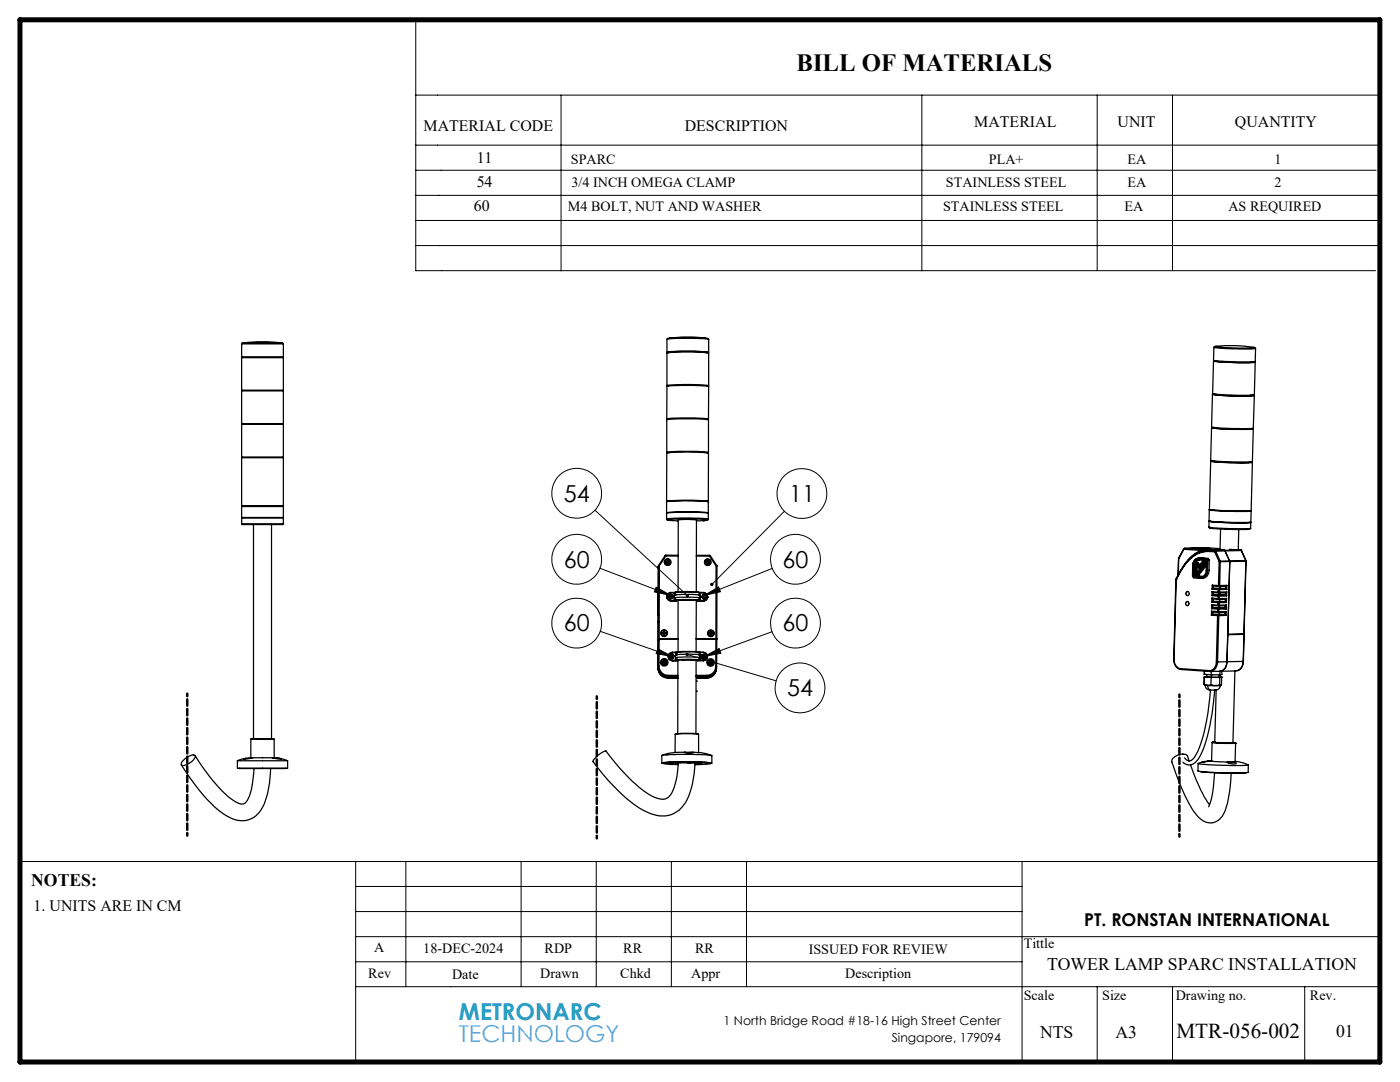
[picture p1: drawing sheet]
<svg xmlns="http://www.w3.org/2000/svg" width="279mm" height="216mm" viewBox="0 0 279 216" stroke-linecap="round" stroke-linejoin="round" font-family="sans-serif">
<g fill="none" stroke="#000" stroke-width=".2">
<path d="M83 19h192.4M83 4v50h191.5M112 19v35M184 19v35M219 19v35M234 19v35M83 34h191.6M83 39h192.1M83 29h192.4M83 44h192.1M83 49h192.1M118.7 101.8l18.5 17.1"/>
<path d="M119.7 113.4l14.2 5.4M131 117.2l2.9 1.6-3.3-.7zM140.5 118.8l2.9-1.7 .4 1zM154.1 113.4l-13.6 5.4M156.5 102l-14.4 14.6M119.8 126l14.4 5M131.3 129.5l2.9 1.5-3.2-.6zM137.2 130.6l17.7 5.3M140.6 131l2.9-1.6 .4 1zM154.1 126l-13.5 5M4 171.9h271.4M71 176.9h133"/>
<path d="M71 171.9v40M81 171.9v25M104 171.9v25M119 171.9v25M134 171.9v25M149 171.9v25M204 171.9v40M71 196.9h204.4M71 191.9h133M71 181.9h133M71 186.9h204.4M219 196.9v15"/>
<path d="M234 196.9v15M260.4 196.9v15"/>
<circle cx="115.1" cy="98.4" r="5"/>
<circle cx="160" cy="98.5" r="5"/>
<circle cx="115.1" cy="111.6" r="5"/>
<circle cx="158.8" cy="111.6" r="5"/>
<circle cx="115.1" cy="124.3" r="5"/>
<circle cx="158.8" cy="124.3" r="5"/>
<circle cx="159.7" cy="137.3" r="5"/>
</g>
<path d="M37.4 138.4v28.3M119.1 138.9v28.4M235.4 138.6v28.3" fill="none" stroke="#000" stroke-width=".5" stroke-dasharray="1.3 .6" stroke-dashoffset=".8"/>
<path d="M4 4h271.4v207.9h-271.4z" fill="none" stroke="#000" stroke-width="1"/>
<path d="M141.8 116.4l-.1 .4 .4-.2-.3 .2a.34 .34 0 0 0 .5 0 .34 .34 0 0 0 0-.5 .34 .34 0 0 0-.5 .1zM137 118.6a.34 .34 0 0 0-.1 .5 .34 .34 0 0 0 .5 0l-.2-.2 .3 .1a.33 .33 0 0 0-.1-.4 .33 .33 0 0 0-.4 0zM136.9 130.4l-.1 .1 .4 .1-.4-.1a.34 .34 0 0 0 .3 .5 .34 .34 0 0 0 .3-.5 .34 .34 0 0 0-.5-.1zM140.5 118.8l2.9-1.7 .4 1zM131 117.2l2.9 1.6-3.3-.7zM140.6 131l2.9-1.6 .4 1zM131.3 129.5l2.9 1.5-3.2-.6z" fill="#000"/>
<g fill="none" stroke="#000" stroke-width=".25">
<path d="M48.2 68.6h8.4M48.2 68.6v2.6h8.4v-2.6M48.2 78h8.4v6.5h-8.4zM48.2 71.4h8.4v6.5h-8.4zM48.4 68.4a32.6 32.6 0 0 1 8 0M48.4 68.4h8M48.4 68.4l-.2 .2M56.4 68.4l.2 .2M133.1 67.7l4.6-.2 2.6 .1 1.1 .1M133.1 67.7a4.9 4.9 0 0 1 2.8-.4l4.1 .1a1.54 1.54 0 0 1 1.4 .3M133.1 76.9v-6.5l1.7-.1 3.3-.1 3.3 .2v6.6M133.1 67.7v2.6"/>
<path d="M133.4 77l-.3-.1 5-.2 3.3 .2-.3 .1M133.4 70.4l-.3-.1 2.2-.2h3.8l2.3 .2-.3 .1M133.6 67.5a34.1 34.1 0 0 1 7.3 0M133.6 70.3h-.2l5.1-.2 2.6 .2-.2 .1M141.4 67.7v2.6M242 78.7l4.1 .3h4.2l-.4-.2M242 78.7l-.2 6.5 4.1 .3 4.2-.1 .2-6.4M242.2 72.1l5 .3 3.3-.1-.5-.1M242.2 72.1l-.2 6.5 5 .3 3.3-.1 .2-6.5M242.3 69.3l3.5 .3 4.8-.1M242.3 69.3l-.1 2.6 4.5 .3 3.8-.1 .1-2.6M242.3 69.3h.1"/>
<path d="M242.4 69.1h.1a26.5 26.5 0 0 1 7.9 .3l-3.3 .1-3.9-.2zM242.4 78.6l-.4 .1M242.4 69.1l-.1 .2M242.6 72l-.4 .1M242.7 78.7h-.2l3.1 .3h4.2l-.2-.2M242.9 72l-.2 .1 4 .3 3.3-.1-.3-.1M250.4 69.4l.2 .1M48.2 84.7h8.4v6.5h-8.4zM133.1 90.3v-6.5l2.1-.2h3.8l2.4 .2v6.5M133.1 83.6v-6.5l2.6-.2h2.9l2.8 .2v6.5M133.4 90.3l-.3-.1 3-.1a21.1 21.1 0 0 1 5.3 .2l-.3 .1M133.4 83.7l-.3-.1 2.6-.2h2.9l2.8 .2-.3 .1"/>
<path d="M241.6 92l3.6 .3h4.7l-.4-.2M241.6 92l-.2 9.6M241.8 85.4l4.5 .3 3.8-.1-.4-.1M241.8 85.4l-.2 6.5 4.6 .3 3.7-.1 .2-6.5M242.1 92h-.5M242.3 85.3l-.5 .1M242.3 92h-.4l3.7 .3h4l-.3-.1M242.6 85.3l-.3 .1 3.6 .3 3.7-.1-.2-.1M249.9 92.3l-.2 9.6-3.8 .1-4.5-.4M48.2 104.5l.1 .2h8.2l.1-.2M48.2 104.5v-1.1h8.4v1.1M48.2 101.1h8.4"/>
<path d="M48.2 101.1v2.2h8.4v-2.2M48.2 101h8.4M48.2 101v-9.7h8.4v9.7M48.2 104.5h8.4M48.2 101h.1M48.3 101h8.2M48.3 101l-.1 .1M48.4 103.3v.1M50.6 104.7v42.7M54.2 104.7v42.7M56.4 103.3v.1M56.5 101l.1 .1"/>
<path d="M56.6 101h-.1M131.3 118.9h.1M131.3 119.4l.1 .1M131.3 118.9v.5M131.3 119.4l.1-.1-.1 .8M131.4 113.3h.1M131.4 113.1v.1M131.4 118v.1M131.4 118.8l-.1 .1M131.4 112.9h.1M131.4 112.9l-.1 14.8M131.4 112.9v.2"/>
<path d="M132.9 112.1a.23 .23 0 0 0 .3 0 .23 .23 0 0 0 0-.3h.1a.22 .22 0 0 0 0 .3 .22 .22 0 0 0 .3 0v.2a.21 .21 0 0 0-.3 0 .21 .21 0 0 0 0 .3h-.1a.23 .23 0 0 0-.1-.3 .23 .23 0 0 0-.2 0zM133 103.6l.3 .2M133 102.4l2.6-.2 5.7 .2 .1 1.2-3.4-.2h-3.2l-1.8 .2zM133 100.1l4.1-.2 4.3 .3M133 100l2.2-.2h3.8l2.4 .2M133 100l.1-9.6 3.5-.2 3.6 .1 1.2 .2v9.5M133 100.1v2.2M133 100l.1 .1M133.1 119h.1M133.1 100.1l2.8-.2 5.4 .2M133.1 119.1a.85 .85 0 0 0 .8 .8M133.1 119.1h.1"/>
<path d="M133.1 100.1h-.1M133.1 119v.1M133.1 102.4l.6-.2 2.4-.1a20.9 20.9 0 0 1 5.3 .3h-.1M133.3 103.8h-.1l.6-.2 1.9-.1 3.8 .1 1.7 .2-.8 .1M133.3 103.8l2.1 .1M133.4 119.1h.1M133.4 119.1l.2 .2M133.4 119.1l.3 .4M133.5 118.9l.1 .4M133.5 118.9l-.1 .2M133.6 119.3l.3 .1M133.7 119h.1"/>
<path d="M133.7 119.5h.1M133.8 118.6l-.3 .3M133.8 118.6l.4 .2M133.8 118.6l-.2 .1-.1 .2M133.8 118.6h.3l.1 .2M133.9 119.9h1.1a13.7 13.7 0 0 1 4.2-.1v.1M133.9 119.9h.1M133.9 119.4l-.2 .1M134.1 119v.1M134.2 119.4l-.5 .1M134.2 119.4h-.3M134.2 119.4h.1"/>
<path d="M134.2 118.8l.1 .4M134.2 118.8l.1 .2M134.3 119.2l-.4 .2M134.3 119.2l-.1 .2M134.3 119v.2M134.3 119l-.1 .4M134.5 118.2h.3M134.5 119.8l.3 .1M134.5 119.3h.2M134.5 118.3h.2M134.5 118.8l-.1 .2 .1 .3M134.5 118.3h-.6a.76 .76 0 0 0-.8 .7 .76 .76 0 0 0 .8 .8h.6"/>
<path d="M134.5 118.2h-.6a.84 .84 0 0 0-.8 .9M134.5 118.2v.1M134.5 118.3v.5M134.5 119.3v.5M134.6 118.8l-.1 .2M134.7 118.7h.1M134.7 119.3l3.6-.1 1.3 .1M134.7 118.3l4.8-.1 .1 .5-1.3-.1-3.6 .1M134.7 119.8l1.4-.2 3.5 .2M134.7 119.8h.1M134.7 118.3h.1M134.7 119.8l.1 .1"/>
<path d="M134.7 119.8h-.2M134.7 118.7l-.2 .1M134.7 118.3v.4M134.7 119.3v.5M134.8 119.8v.1M134.8 119.8h.1M134.8 119.8l.8-.1 3.9 .1M135.3 118.1l.1-14.3 1.1-.2 2.5 .2v14.3M135.3 119.8v10.3M135.4 110.8h-2.6l-1.4 2.1M135.4 110.9h-2.5l-1.3 2v14.5M139 110.8h2.7l1.4 2.1v14.6"/>
<path d="M139 119.8l-.1 10.2M139 110.9l2.6 .1 1.3 1.9v14.6M139.2 119.8v.1M139.5 118.2l-1.1-.1a9.1 9.1 0 0 0-3.7 .2M139.5 119.8h.1M139.5 119.8v.1M139.6 118.7l.1 .1M139.6 119.8h.1M139.6 119.8h-.1M139.6 119.8l-.1 .1M139.6 119.3v.5M139.6 118.8l.2 .2"/>
<path d="M139.6 119.2h.1M139.6 119.2v.1M139.7 119.2v.1M139.7 118.2h-.2l.2 .1M139.7 118.2h.7a.85 .85 0 0 1 .8 .9 .85 .85 0 0 1-.8 .8h-1.2M139.7 119.8v.1h-.2M139.7 119.3h-.1M139.7 118.8l.1 .2-.1 .3M139.7 118.3h.7a.74 .74 0 0 1 .7 .8 .74 .74 0 0 1-.7 .7h-.7M139.7 118.8v.1M139.7 118.2v.1M139.7 118.3v.5"/>
<path d="M139.7 119.3v.5M139.8 119.1l-.1 .1M139.8 119l-.2 .2M139.8 119v.1M140.1 119.1l.1 .2M140.1 119.1l.3 .4M140.2 118.9v.4M140.2 118.9l-.1 .2M140.2 118.9v.1M140.2 119.3l.4 .2M140.2 119.3l.2 .2M140.4 103.9h-1.4"/>
<path d="M140.4 119.5h.1M140.4 119h-.1M140.5 118.6l-.3 .3M140.5 118.6l.4 .2M140.5 118.6l-.2 .1-.1 .2M140.6 119.5h-.2M140.8 119.1h.1M140.8 119.4h.1M140.8 119.4l-.4 .1M140.8 119.4l-.2 .1M140.9 118.8v.4M140.9 118.8l.1 .2"/>
<path d="M140.9 119.2l-.3 .3M140.9 119.2l-.1 .2M141 119l-.1 .2M141 119h.1M141 119l-.2 .4M141.1 111.8h.2a.21 .21 0 0 0 0 .3 .21 .21 0 0 0 .3 0v.2a.21 .21 0 0 0-.3 0 .21 .21 0 0 0 0 .3h-.2a.21 .21 0 0 0 .1-.3 .21 .21 0 0 0-.3 0v-.2a.21 .21 0 0 0 .2 0 .21 .21 0 0 0 0-.3zM141.2 119.2h.1M141.2 119.2a.86 .86 0 0 1-.8 .7M141.4 103.6a.89 .89 0 0 1-1 .3M141.4 100.2v2.1M141.4 100l-.1 .1M234.7 115.7l-.5 15.8a1.85 1.85 0 0 0 1.5 2.1l5.7 .4a1.71 1.71 0 0 0 1.6-1.9"/>
<path d="M234.7 115.7h.1M234.7 115.7l-.4 15.8a1.7 1.7 0 0 0 1.3 1.9l5.7 .4a1.53 1.53 0 0 0 1.4-1.7l.3-9.3M234.7 115.7a9.6 9.6 0 0 1 4.8-5.4 6.5 6.5 0 0 1 2.9-.2l.9 2-.1 4.7h-1.3M234.7 115.6v.1M235.1 114.7h.1M236.4 109.4l-1.2 2-.1 3.3M236.4 109.4h.1M236.4 109.4l5.2 .4M236.9 118.1a.38 .38 0 0 1 .4 .3 .38 .38 0 0 1-.4 .4M237.1 118a.41 .41 0 0 0-.5 .5 .41 .41 0 0 0 .5 .4M237.9 109.4h.1M237.9 109.4h-1.5"/>
<path d="M237.9 109.4l6.5 .4M238 114.9v.1M238 112.9v2M238.2 114.7l-.2 .3M238.4 114.9h.1M238.4 115l1.3 .1M238.4 114.9l1.5 .1M238.5 114.3h.1M238.5 114.7h.1M238.5 112.3v2M238.5 114.3h.3M238.5 114.7l-.2 .3h-.3"/>
<path d="M238.5 112.3h.1M238.5 112.3h.6M238.5 114.3v.4M238.5 112.3h.3M238.5 114.7h-.3M238.7 114.6v.1M238.7 114.7h.6M238.7 114.6h.3M238.7 114.6h.1M238.8 112.3h.3M238.8 112.3l.5 .6M238.8 114.3h.1"/>
<path d="M238.9 112.3h.1M239 114.7h.1M239 114.6v.1M239 114.1h.1M239 114.1l-.2 .2M239 114.1h-.3l-.2 .2M239.1 113l-.1 1.1M239.1 112.3l.4 .4M239.1 113.1l-.4-.5v1.5l-.2 .2M239.3 114.7h.1M239.3 111.4a1.41 1.41 0 0 0-1.3 1.5M239.3 111.3a1.41 1.41 0 0 0-1.3 1.6"/>
<path d="M239.3 111.3l1.8 .1M239.3 111.4l1.5 .1M239.3 113.3h.1M239.3 112.9h.1M239.3 113.3l-.5-.6-.1 1.4h.3M239.4 113.3h.1M239.4 111.7l-.4 .2-.3 .4M239.7 113.3h-.3M239.7 109.8v.1a6.4 6.4 0 0 0-2.7 2M239.7 109.8l-3.4-.2-1.1 1.9v3.1M240 109.8h-.3M240 109.8h.6"/>
<path d="M240 109.8l-1.2 .5-1.1 .9M240.2 111.7h.1M240.2 111.7a1.72 1.72 0 0 0-1.5 .2l-.4 .8-.1 2M240.2 111.7l-.9 1.2M240.3 111.7h-1a1.17 1.17 0 0 0-1.1 1.2v1.8l-.2 .2M240.3 111.7l-1 1.2M240.7 109.9a6.5 6.5 0 0 0-4.9 3.6l-1.1 2.2M240.7 109.9l1.7 .1M240.7 113.8a1.17 1.17 0 0 1-1 1.2l-1.3-.1M240.7 113.8h.1M240.7 112.9l-1.4 1.8M240.8 112.4v.1"/>
<path d="M240.8 112.4l-.1 1.4M240.8 112.4l-1.8 2.2M240.8 111.5l-1.5 1.8M240.8 112.5l-1.8 2.2M240.8 111.4h.3M241 111.8h.3M241 111.8l-.1 2a1.41 1.41 0 0 1-1.2 1.5h-1.5l.2-.3M241 111.8l-2.3 2.8M241.1 109.3h.1M241.1 111.4h.1M241.1 109.3l-4.7 .1M241.1 109.3l2.4 .2"/>
<path d="M241.1 111.5l-1.4 1.8M241.1 111.5h-.3l-1.4 1.8M241.3 105.2l.1 .2M241.3 105.2l4 .3 4.3-.1M241.3 104l4.1 .3 3.1 .1 1.1-.2h-.1M241.3 104v1.2M241.3 111.8h-.3v2a1.41 1.41 0 0 1-1.3 1.6l-1.5-.1 .2-.3M241.3 101.7l3.6 .3h4.8M241.3 101.7v2.3l4.6 .2h3.7l.1-2.2M241.3 111.8v2a1.41 1.41 0 0 1-1.5 1.6M241.3 109.8l-.6 .1M241.3 109.8h-.1a5.7 5.7 0 0 0-4.8 2.9"/>
<path d="M241.3 109.8h.1M241.3 109.8h.3M241.4 109.8l1.1 .1M241.4 101.6v.1M241.4 101.7l4.1 .3 4.1-.1M241.4 104h-.1M241.4 101.7h-.1M241.4 104h.1M241.4 104l4.2 .3 3.8-.1M241.5 105.4l3.1 .2 4.2 .1a.58 .58 0 0 0 .8-.3M241.6 109.8h.1M241.9 119.3l.2 .2"/>
<path d="M241.9 118.9l1.2 .1M241.9 119.3l1.2 .2M241.9 119.3l-.1 .9M241.9 118.1l.2 .2M241.9 118.1v.8M241.9 117.5l1.2 .2M241.9 118.1h1.2M241.9 116.8l.2 .1M241.9 116.8v.7M242.1 119.5l1.1 .1M242.1 119.5v.5M242.1 118.7l-.2 .2"/>
<path d="M242.1 118.3h1.1M242.1 118.7h2.4M242.1 118.3v.4M242.1 117.4l-.2 .1M242.1 116.9l1.2 .1M242.1 117.4h2.5M242.1 116.9v.5M242.4 110a5.8 5.8 0 0 0-6.2 3.1l-1.5 2.5M242.5 109.9h.1M243.1 119h.2M243.1 119.5h.2M243.1 119v.5"/>
<path d="M243.1 117.7h.3M243.1 118.1h.3M243.1 117.7v.4M243.2 119.6h.1M243.2 119.6h1.3M243.2 118.3h.1M243.3 117h.1M243.3 119v.5M243.4 117.7v.4M243.4 120h-1.3M243.4 120l1.1 .1M243.4 119.6v.4"/>
<path d="M243.5 118.7h-1.4M243.5 118.7h1M243.5 118.3v.4M243.5 117.4h-1.4M243.5 117.4h1.1M243.5 117v.4M243.5 112v.1M243.5 112.1l-.1 4.7h1.5M243.6 105.6l-.1 3.9M244.4 109.8l.1 .1M244.4 109.8l-1.9 .1M244.5 109.9l-1.9 .1 .9 2"/>
<path d="M244.5 109.9l.9 2M244.5 118.7l.3 .2M244.5 119.6v.5M244.6 117.4l.2 .2M244.6 118.3h-1.4M244.6 118.3l-.1 .4M244.6 117h-1.3M244.6 117v.4M244.8 119.4l-.3 .2M244.8 119.4v.8M244.8 119.4l-1.5 .1M244.8 118.9l-1.5 .1"/>
<path d="M244.8 118.1l-.2 .2M244.8 118.1v.8M244.8 118.1h-1.4M244.8 117.6l-1.4 .1M244.9 116.8l-.3 .2M244.9 116.8l-.1 .8M245.4 109.6l2.2 .1M245.4 111.9v.1M245.4 111.9l-1.9 .1M245.4 112l-1.9 .1M245.4 112l-.5 20M245.4 112l-.4 14.5h3.2"/>
<path d="M247.2 105.7l-.1 4M247.6 109.7l.2 .2M247.6 109.7l-3.2 .1 .1 .1M247.6 109.7l.1 .2M247.6 109.7h.1M247.7 109.9h.1M247.7 109.9h-3.2M247.7 109.9l.9 2M247.8 109.9l.9 2M248.6 111.9v.1M248.6 111.9h.1M248.6 112l-.4 14.5"/>
<path d="M248.6 111.9h-3.2M248.6 112h-3.2M248.6 112h.1M248.7 111.9v.1M248.7 112l-.4 14.5M249.4 104.2h.1M249.6 101.9l.1 .1M249.6 104.2v1.2M249.7 101.9h-.1M131.3 124.1h.1M131.3 122.8h.1M131.3 121.5h.1"/>
<path d="M131.3 120.2h.1M131.3 132.9a2.1 2.1 0 0 0 2.1 2M131.3 132.9h.2M131.3 133.2a2.02 2.02 0 0 0 2 2M131.3 133.2a1.93 1.93 0 0 0 2 2.1M131.3 122v.1M131.3 120.7v.1M131.3 127.7h.1M131.3 120.1v2.7M131.3 124v.1M131.4 127.5h.2M131.4 127.5l-.1 5.7"/>
<path d="M131.4 127.5l-.1 5.4M131.5 132.9a1.87 1.87 0 0 0 1.9 1.9M131.6 127.4h-.2l-.1 .3M131.6 127.5l-.1 5.4M131.6 127.5h3.7M131.6 127.4h3.7M132.5 126h.1a.22 .22 0 0 0 0 .3 .22 .22 0 0 0 .3 0v.1a.22 .22 0 0 0-.3 0 .22 .22 0 0 0 0 .4h-.1a.23 .23 0 0 0 0-.3 .23 .23 0 0 0-.3-.1v-.1a.23 .23 0 0 0 .3 0 .23 .23 0 0 0 0-.3zM132.5 131.8h.1a.21 .21 0 0 0 0 .3 .21 .21 0 0 0 .3 0v.2a.2 .2 0 0 0-.3 0 .2 .2 0 0 0 0 .3h-.1a.21 .21 0 0 0 0-.3 .21 .21 0 0 0-.3 0v-.2a.21 .21 0 0 0 .3 0 .21 .21 0 0 0 0-.3zM133.3 135.3h.1M133.3 135.3h2M133.3 135.2h2M133.3 135.2v.1"/>
<path d="M133.4 131a.84 .84 0 0 0 .8 .8M133.4 131h.1M133.4 134.8v.1M133.4 130.9v.1M133.4 134.9l-.1 .3M133.4 134.8h1.9M133.4 134.9h1.9M133.6 131l.1 .2M133.6 131l.2 .4M133.7 130.8v.4M133.7 130.8l-.1 .2M133.7 131.2l.4 .2"/>
<path d="M133.7 131.2l.1 .2M133.8 130.9v.1M133.8 131.4h.1M134 130.6l-.3 .2M134 130.6l.3 .1M134 130.6h-.3v.2M134.1 131.4h-.3M134.2 131.8h1.1M134.2 131.8h.1M134.2 131h.1M134.3 131.3h.1M134.3 131.3l-.5 .1"/>
<path d="M134.3 131.3l-.2 .1M134.3 130.7l.1 .4M134.3 130.7l.2 .2M134.4 131.1l-.3 .3M134.4 131.1l-.1 .2M134.5 130.9l-.1 .2M134.5 130.9h.1M134.5 130.9l-.2 .4M134.9 130.1h.1M134.9 131.7v.1h.2M134.9 131.7h.1M134.9 131.2l.1 .1"/>
<path d="M134.9 130.7l-.2 .3 .2 .2M134.9 130.2h-.7a.74 .74 0 0 0-.7 .8 .74 .74 0 0 0 .7 .7h.7M134.9 130.1h-.7a.84 .84 0 0 0-.8 .9M134.9 130.1v.1M134.9 130.2v.5M134.9 131.2v.5M134.9 130.7l-.1 .3M135 130.2l1.4-.1 3.1 .1M135 130.2h.1M135 131.7l.1 .1M135 130.2h-.1M135 130.2v.5h-.1"/>
<path d="M135.1 130.1l-.1 .1M135.1 131.8l1-.1 3.4 .1M135.1 131.8h.1M135.1 130.1l1-.1 3.4 .1M135.3 131.8v14.6M136 131.7h.1a7.4 7.4 0 0 1 3.2 .1h1.1M138.9 131.7v14.7M138.9 127.5l4 .1M138.9 127.4l4 .1M138.9 134.8h2.1M138.9 134.9h2.1M139 137.9h.1"/>
<path d="M139 135.9h.1M139 135.3l2 .1M139 135.2h2M139.5 131.8h.1M139.5 130.6l.1 .1M139.5 131.2h.1M139.5 131.2h-4.4l-.1 .5M139.5 130.2v.5l-2.8-.2-1.7 .2M139.5 131.7l-.7-.1a11.1 11.1 0 0 0-3.8 .2h.1M139.5 131.7h.1M139.5 131.7v.1M139.5 131.7h.2"/>
<path d="M139.5 130.7h.2M139.5 130.2h.2M139.5 131.2v.5M139.6 130.7l.1 .3M139.6 131.1l-.1 .1M139.6 131.2h-.1M139.6 131.1v.1M139.7 131.1l-.1 .1M139.7 131.1v.1M139.7 130.1l-.2 .1M139.7 131.7l-.2 .1M139.7 131.2h-.2"/>
<path d="M139.7 130.7l.1 .2-.1 .3M139.7 130.2h.7a.76 .76 0 0 1 .7 .8 .76 .76 0 0 1-.7 .7h-.7M139.7 130.1h.7a.83 .83 0 0 1 .8 .9 .83 .83 0 0 1-.8 .8M139.7 130.7v.1M139.7 130.1v.1M139.7 130.2v.5M139.7 131.2v.5M139.7 131v.1M139.7 131l-.1 .1M139.7 131h.1M139.9 131.1h.1M139.9 131.1l.2 .1"/>
<path d="M139.9 131.1l.3 .3M140 130.8l.1 .4M140 130.8l-.1 .3M140.1 131.2l.3 .2M140.2 131h.1M140.2 131.4h.1M140.3 130.6l-.3 .2M140.3 130.6l.4 .1M140.3 130.6h-.2l-.1 .2M140.3 130.6h.2l.2 .1M140.4 131.8h.1M140.4 131.4h-.2"/>
<path d="M140.6 131h.1M140.7 131.4h-.5M140.7 131.3l-.3 .1M140.7 131.3v.1M140.7 130.7v.4M140.7 130.7l.1 .2M140.7 131.1l-.3 .3M140.7 131.1v.2M140.8 131.1h-.1M140.8 130.9l-.1 .2M140.8 130.9l-.1 .5M141 135.4h.1"/>
<path d="M141 135.2v.2M141 134.8v.1M141 134.9v.3M141.2 131.1a.86 .86 0 0 1-.8 .7M141.2 131.1h.1M141.7 131.8h.2a.23 .23 0 0 0 0 .3 .23 .23 0 0 0 .3 .1v.1a.22 .22 0 0 0-.3 0 .22 .22 0 0 0 0 .3h-.2a.23 .23 0 0 0 0-.3 .23 .23 0 0 0-.3 0v-.1a.23 .23 0 0 0 .3-.1 .23 .23 0 0 0 0-.3zM141.8 126h.2a.21 .21 0 0 0 0 .3 .21 .21 0 0 0 .2 0v.2a.21 .21 0 0 0-.3 0 .21 .21 0 0 0 .1 .3h-.2a.21 .21 0 0 0 0-.3 .21 .21 0 0 0-.3 0v-.2a.21 .21 0 0 0 .3 0 .21 .21 0 0 0 0-.3zM142.8 133a1.81 1.81 0 0 1-1.8 1.8M142.8 133h.2M142.9 127.6h.2l-.1 5.4M142.9 127.5h.2M142.9 127.6l-.1 5.4"/>
<path d="M143 133.4a1.99 1.99 0 0 1-2 1.8M143 133.4a1.97 1.97 0 0 1-2 2M143 133a1.97 1.97 0 0 1-2 1.9M143 133.2v.2M143.1 127.5l-.1 .1M236.8 120.1a.36 .36 0 0 1 .5 .3 .36 .36 0 0 1-.4 .4M237 120a.41 .41 0 0 0-.4 .4 .41 .41 0 0 0 .4 .4M240.3 136.6h.1M240.3 136.6l.7 .1h.7M240.3 136.6l.2 .1 .5 .1M240.3 135.1h1.4M240.3 135.1h.1"/>
<path d="M240.3 134.5h.1M240.3 135.1v1.5M240.3 134.5l1.4 .2M240.4 133.9l-.1 .6M240.5 136.7a.96 .96 0 0 0 1 1M240.7 135h.1M240.7 135l-.4 .1M240.8 134.6v.5h.9h1.6v-.4M241 136.8h2.5M241 136.8a.9 .9 0 0 0 .5 .9M241.6 137.7a38.3 38.3 0 0 1-2.8 12.8l-.5 .7a1.03 1.03 0 0 1-1 .6 1.03 1.03 0 0 1-.9-.6M241.7 136.7l.5 .1 1.2-.1"/>
<path d="M241.7 136.7h.1M241.7 134.7h.1M241.7 135.1l1.7 .1M241.7 135.1v1.6M241.7 134.7h1.8M241.7 134v.7M241.8 122.8h1.2M241.8 122l.2 .1M241.8 121.5h1.2M241.8 122h1.2M241.8 122v.8M241.8 120.7l.2 .1"/>
<path d="M241.8 120.7v.8M241.8 120.2h1.3M241.8 120.7l1.3 .1M242 122.6l-.2 .2M242 122.1l1.1 .1M242 122.6h2.4M242 122.1v.5M242 121.3l-.2 .2M242 120.8l1.2 .1M242 121.3l2.5 .1M242 121.3h1.4M242 120.8v.5"/>
<path d="M242.1 120l-.3 .2M242.1 120l2.4 .1M242.4 137.7a42.5 42.5 0 0 1-2.7 12.8 3 3 0 0 1-2.5 2.1l-.7-.2-.4-.3M243 122.8h.2M243 121.5h.3M243 122l.3 .1M243 121.5v.5M243.1 120.2l.2 .1M243.1 120.8h.2M243.1 120.2v.6M243.1 122.2h.1M243.2 120.9h.1"/>
<path d="M243.2 122.8l-.2 9.3M243.3 121.5v.6M243.3 121.5h1.4M243.3 120.3v.5M243.3 135.1h.5M243.3 122.2v.4M243.3 122.6h-1.3M243.3 122.6h1.1M243.4 136.7h.1M243.4 120.9v.4M243.4 121.3l1.1 .1M243.4 135.2h.1"/>
<path d="M243.5 134.7h.1M243.5 133.9l-2 .1M243.5 135.2l-.1 1.5M243.5 133.9v.8M243.5 136.8a1.17 1.17 0 0 1-1.6 .9h-.4M243.6 136.8h-.1M243.8 135.1h.1M243.8 135.1v1.5l-.3 .2-.1-.1M243.8 135.1l-.3 .1M243.8 133.9v.7l-.3 .1M244.4 122.6l.3 .2M244.5 121.4l.2 .1"/>
<path d="M244.5 122.2h-1.4M244.5 122.2l-.1 .4M244.5 120.1l.3 .1M244.5 120.9h-1.3M244.5 120.9v.5M244.7 122.8h-1.5M244.7 122l-.2 .2M244.7 122v.8M244.7 122l-1.4 .1M244.8 120.7l-.3 .2M244.8 120.7l-.1 .8M244.8 120.7l-1.5 .1"/>
<path d="M244.8 120.2l-1.5 .1M244.9 132a1.72 1.72 0 0 1-1.4 1.9M244.9 132l-1.9 .1M246.5 133.9l-.4 14.3-3.7-.1 .3-10.4M248.1 132a1.81 1.81 0 0 1-1.4 1.9h-3.2M248.1 132h.1M248.1 132h-3.2M248.1 132a1.91 1.91 0 0 1-1.1 1.8M248.2 126.6h.1M248.2 126.5h.1M248.2 126.6h-3.2l-.1 5.4M248.2 126.6l-.1 5.4"/>
<path d="M248.3 126.6l-.2 5.4M36.2 152.6a34.2 34.2 0 0 0 8.3 9.7 5.4 5.4 0 0 0 5.8 1 6.1 6.1 0 0 0 2.9-4.3l.6-2.6 .2-3M36.4 151.9a2.81 2.81 0 0 1 2.5-1.2 1.11 1.11 0 0 1-.8 1.3 2.06 2.06 0 0 1-1.9 .6v-.4zM38.9 150.8a28.3 28.3 0 0 0 8 9.1 1.68 1.68 0 0 0 2.2 .2l.2-.3a10.3 10.3 0 0 0 1.3-4.8l.1-1.6M47.4 151.8h10M47.4 151.8v1.5h10v-1.5M47.8 153.3h9.2M48.6 151.5l.6-.2 1.2-.1zM49.1 151.3l-1.7 .5M50 151.2h.1M50.1 151.2h4.6M50.1 147.5v-.1h4.5l.1 .1"/>
<path d="M50.1 147.5h4.6M50.1 147.5v3.7M54.4 151.2l1.8 .2zM54.7 151.2h.1M54.7 147.5v3.7M55.3 151.2l2.1 .6M132.1 152.3v-1.5a47.3 47.3 0 0 1 10 0v1.5M132.4 152.3l1.3-.2 2.3-.1a24.7 24.7 0 0 1 5.7 .3h.4l-1.4-.2-2.8-.1a22.3 22.3 0 0 0-5.8 .3l.3 .1M133.6 152.4h.8zM134.8 146.5l3.1-.1 1.5 .1M134.8 146.5l.5-.1a13.1 13.1 0 0 1 4.1 .1M134.8 146.5l-.1 3.6"/>
<path d="M135.3 152.6l-2.9-.2a43.4 43.4 0 0 1 9.3 0l-3 .2M135.3 152.4l-.6-.1 2.8-.1 1.9 .2h-.7M135.4 152.3a12.3 12.3 0 0 1-1.7 6.5 2.09 2.09 0 0 1-2.9 .4 21.2 21.2 0 0 1-7.2-6l-2.6-3.3a3.9 3.9 0 0 0-2.6 2.1 34.4 34.4 0 0 0 9.8 9.6 6.2 6.2 0 0 0 7.3 0 9.6 9.6 0 0 0 2.9-6.2l.3-3.1M136.6 150.1l1.8 .1-1.1 .1zM136.8 150.1l-3.2 .2-1.5 .4M137.1 152.2h.8zM138 150.1l2.3 .1 1.7 .6M139.3 152.5h.8zM139.4 146.5v3.7M237.3 151.8l-.3-.9a1.55 1.55 0 0 0-2.1-.2 1.28 1.28 0 0 0-1 1.3 36.6 36.6 0 0 0 4.7 10.3 3.7 3.7 0 0 0 3.6 1.8 4.1 4.1 0 0 0 2.6-3.3 28.2 28.2 0 0 0 .9-6.5M237.6 152.6l.3 .9a22.4 22.4 0 0 0 3.5 7M239.1 152.4v1.4l4.7 .4h5.2l.1-.1v-1.5"/>
<path d="M239.5 153.9l.8 .2 3.7 .2 4.7-.1M239.9 152.1l1.8-.2zM240 152.1l-.9 .3 4.8 .3 4.2 .1 1-.2M240.5 151.9l-.3 .1M241.8 151.8l-.8 .1M241.9 148.2l-.1 3.7 2.6 .1h2.1l.1-3.7M241.9 148.2l2.3 .1h2.4M242 148.1l-.1 .1M242.4 154.2v.6a15 15 0 0 1-1.2 6.2M242.4 148l-.4 .1 2.8 .2 1.7-.1M244.9 152.1l.2-.1a1.76 1.76 0 0 1 1.6 .4h-1zM246.1 148.1l.4 .1"/>
<path d="M246.5 151.9l1.5 .3 1.1 .4M246.5 148.2l.1 .1M246.6 148.3h.1M249.1 152.6h.1"/>
<circle cx="133.2" cy="112.2" r=".67"/>
<circle cx="133.2" cy="112.2" r=".6"/>
<circle cx="133.9" cy="119" r=".21"/>
<circle cx="140.5" cy="119" r=".22"/>
<circle cx="141.2" cy="112.2" r=".58"/>
<circle cx="141.2" cy="112.2" r=".66"/>
<circle cx="132.5" cy="126.3" r=".67"/>
<circle cx="132.5" cy="126.4" r=".6"/>
<circle cx="132.6" cy="132.2" r=".76"/>
<circle cx="132.6" cy="132.2" r=".58"/>
<circle cx="134" cy="131" r=".22"/>
<circle cx="140.4" cy="131" r=".21"/>
<circle cx="141.8" cy="132.2" r=".59"/>
<circle cx="141.8" cy="132.2" r=".74"/>
<circle cx="141.9" cy="126.4" r=".58"/>
<circle cx="141.9" cy="126.4" r=".66"/>
</g>
<text font-size="4.9" x="159" y="14.1">BILL OF MATERIALS</text>
<g font-size="4.7">
<text x="112.5" y="100.1">54</text>
<text x="157.5" y="100.1">11</text>
<text x="112.5" y="113.2">60</text>
<text x="156.2" y="113.2">60</text>
<text x="112.5" y="126">60</text>
<text x="156.2" y="126">60</text>
<text x="157.1" y="138.9">54</text>
</g>
<text font-size="4.7" fill="#24a0c2" x="91.6" y="203.5">METRONARC</text>
<text font-size="4.7" fill="#53a9ff" x="91.6" y="208">TECHNOLOGY</text>
<text font-size="4.2" x="234.8" y="207.1">MTR-056-002</text>
<g font-size="3.5">
<text x="6.2" y="176.9">NOTES:</text>
<text x="216.4" y="184.7">PT. RONSTAN INTERNATIONAL</text>
<text x="209" y="193.5">TOWER LAMP SPARC INSTALLATION</text>
<text x="207.6" y="207.1">NTS</text>
<text x="222.6" y="207.1">A3</text>
<text x="266.6" y="207">01</text>
</g>
<g font-size="3.2">
<text x="84.5" y="26.2">MATERIAL CODE</text>
<text x="136.6" y="26.2">DESCRIPTION</text>
<text x="194.4" y="25.3">MATERIAL</text>
<text x="223.1" y="25.3">UNIT</text>
<text x="246.5" y="25.3">QUANTITY</text>
<text x="95.1" y="32.4">11</text>
<text x="95.1" y="37.3">54</text>
<text x="94.5" y="42.2">60</text>
<text x="6.7" y="181.9">1. UNITS ARE IN CM</text>
</g>
<g font-size="2.8">
<text x="113.9" y="32.7">SPARC</text>
<text x="197.4" y="32.7">PLA+</text>
<text x="225" y="32.7">EA</text>
<text x="254.3" y="32.7">1</text>
<text x="114.1" y="37.3">3/4 INCH OMEGA CLAMP</text>
<text x="188.8" y="37.3">STAINLESS STEEL</text>
<text x="225" y="37.3">EA</text>
<text x="254.3" y="37.3">2</text>
<text x="113.3" y="42.2">M4 BOLT, NUT AND WASHER</text>
<text x="188.2" y="42.2">STAINLESS STEEL</text>
<text x="224.4" y="42.2">EA</text>
<text x="245.2" y="42.2">AS REQUIRED</text>
<text x="74.6" y="190">A</text>
<text x="84.5" y="190.1">18-DEC-2024</text>
<text x="108.7" y="190.1">RDP</text>
<text x="124.4" y="190.1">RR</text>
<text x="138.7" y="190.1">RR</text>
<text x="161.4" y="190.3">ISSUED FOR REVIEW</text>
<text x="204.3" y="189.2">Tittle</text>
<text x="73.5" y="195.1">Rev</text>
<text x="90.2" y="195.3">Date</text>
<text x="107.8" y="195.1">Drawn</text>
<text x="123.8" y="195.1">Chkd</text>
<text x="137.9" y="195.1">Appr</text>
<text x="168.7" y="195.1">Description</text>
<text x="204.3" y="199.5">Scale</text>
<text x="220" y="199.5">Size</text>
<text x="234.7" y="199.5">Drawing no.</text>
<text x="261.4" y="199.5">Rev.</text>
</g>
<g font-size="2.5">
<text x="144.4" y="204.5">1 North Bridge Road #18-16 High Street Center</text>
<text x="178" y="208">Singapore, 179094</text>
</g>
</svg>
